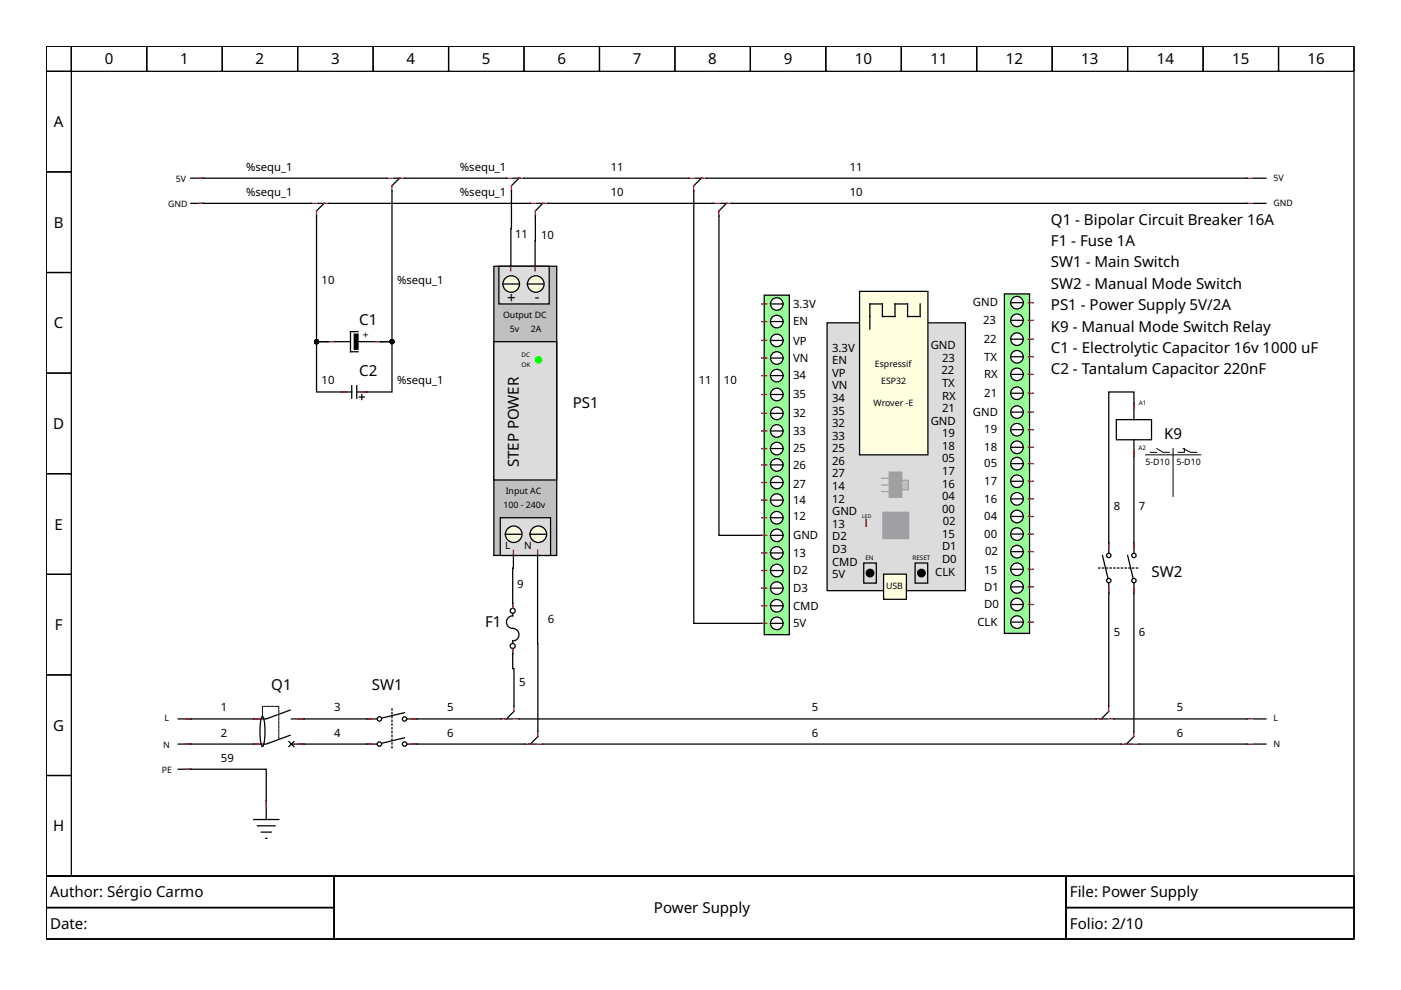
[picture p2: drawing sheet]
<svg xmlns="http://www.w3.org/2000/svg" width="297mm" height="210mm" viewBox="0 0 297 210" stroke-linecap="round" stroke-linejoin="round" font-family="sans-serif">
<g fill="none" stroke="#000" stroke-width=".27">
<path d="M9.8 9.8h277.3v176h-277.3zM9.8 9.8h5.3v5.3h-5.3zM9.8 15.1h5.3v21.4h-5.3zM15.1 9.8h16v5.3h-16zM31.1 9.8h16v5.3h-16zM47.1 9.8h16v5.3h-16zM63.1 9.8h16v5.3h-16zM79.1 9.8h16v5.3h-16zM95.1 9.8h16v5.3h-16zM111.1 9.8h16v5.3h-16zM127.1 9.8h16v5.3h-16zM143.1 9.8h16v5.3h-16z"/>
<path d="M159.1 9.8h16v5.3h-16zM175.1 9.8h16v5.3h-16zM191.1 9.8h16v5.3h-16zM207.1 9.8h16v5.3h-16zM223.1 9.8h16v5.3h-16zM239.1 9.8h16v5.3h-16zM255.1 9.8h16v5.3h-16zM271.1 9.8h16v5.3h-16zM9.8 36.5h5.3v21.3h-5.3zM83.4 37.8h1.6M84.7 37.8l-1.6 1.6M108.7 37.8h1.6"/>
<path d="M110 37.8l-1.6 1.6M147.4 37.8h1.6M148.7 37.8l-1.6 1.6M9.8 57.8h5.3v21.3h-5.3zM265.7 43.1h2.7M9.8 79.1h5.3v21.3h-5.3zM9.8 100.4h5.3v21.4h-5.3zM9.8 121.8h5.3v21.3h-5.3zM9.8 143.1h5.3v21.3h-5.3zM37.8 157.8h2.7M9.8 164.4h5.3v21.4h-5.3zM9.8 185.8h277.3v13.3h-277.3z"/>
<path d="M9.8 185.8h61v6.6h-61zM9.8 192.4h61v6.7h-61zM70.8 185.8h155.2v13.3h-155.2zM226 185.8h61.1v6.6h-61.1zM226 192.4h61.1v6.7h-61.1z"/>
</g>
<path d="M82 37.8h1.1M83.1 39.4v1.1M84.7 37.8h1.1M107.4 37.8h1M108.4 39.4v1.1M110 37.8h1.1M146 37.8h1.1M147.1 39.4v1.1M148.7 37.8h1.1M264.4 43.1h1.1M39.4 157.8h1.1" fill="none" stroke="#f00" stroke-width=".27"/>
<path d="M82 37.8h.1M85.8 37.8h.1M107.4 37.8h.1M111.1 37.8h.1M146 37.8h.1M149.8 37.8h.1M83.1 40.5h.1M108.4 40.5h.1M147.1 40.5h.1M264.4 43.1h.1M40.5 157.8h.1" fill="none" stroke="#00f" stroke-width=".27"/>
<path d="M104.7 56.4h13.3v61.4h-13.3z" fill-rule="evenodd" fill="#c0c0c0" stroke="#000" stroke-width=".27"/>
<g fill="#dcdcdc" stroke="#000" stroke-width=".27">
<path d="M104.7 72.4h13.3v29.4h-13.3z" fill-rule="evenodd"/>
<path d="M106.1 109.8h10.6v8h-10.6z" fill-rule="evenodd"/>
<path d="M105.8 56.4h10.6v8h-10.6z" fill-rule="evenodd"/>
</g>
<g fill="#fffacd" stroke="#000" stroke-width=".27">
<circle cx="108.9" cy="113.3" r="1.76"/>
<circle cx="108.4" cy="60.2" r="1.76"/>
<circle cx="113.6" cy="60.2" r="1.76"/>
</g>
<path d="M111.8 60.2h3.4" fill="none" stroke="#000" stroke-width=".27"/>
<circle cx="114.1" cy="113.3" r="1.76" fill="#fffacd" stroke="#000" stroke-width=".27"/>
<g fill="none" stroke="#000" stroke-width=".27">
<path d="M265.7 37.8h2.7M40.5 43.1h2.6M113.8 43.1h1.6M115.1 43.1l-1.6 1.6M106.6 60.2h3.4M107.1 113.3h3.4M112.3 113.3h3.4M233.7 117.8l1.2 4.8M235.1 115.1v2.1M239.1 117.8l1.2 4.8M240.4 115.1v2.1M235.1 123.6v2.2"/>
<path d="M240.4 123.6v2.2M37.8 152.4h2.7M55.5 152l.1-.1a9.1 9.1 0 0 1 .4 5.5l-.4 .9a9.1 9.1 0 0 1-.3-5.5zM61.2 157.2l1.1 1.1M61.5 155.9l-5.1 1.9h-2.6M61.5 150.6l-5.1 1.8h-2.6M61.8 157.8h2.6M61.8 152.4h2.6M62.3 157.2l-1.1 1.1M107.1 152.4h1.6M109 150.8l-1.6 1.6M238.5 157.8h1.6"/>
<path d="M240.4 156.2l-1.6 1.6M265.7 157.8h2.7"/>
<circle cx="235.1" cy="117.8" r=".47"/>
<circle cx="240.4" cy="117.8" r=".47"/>
<circle cx="235.1" cy="123.1" r=".47"/>
<circle cx="240.4" cy="123.1" r=".47"/>
</g>
<circle cx="114.2" cy="76.3" r=".67" fill="#0f0" stroke="#0f0" stroke-width=".27"/>
<g fill="none" stroke="#f00" stroke-width=".27">
<path d="M264.4 37.8h1.1M42.1 43.1h1M108.3 56.4v1M112.4 43.1h1.1M113.4 56.4v1M113.5 44.7v1.1M115.1 43.1h1.1M108.9 116.6v1.1M114 116.6v1.1M235.1 115.1v1.1M240.4 115.1v1.1M235.1 124.7v1.1"/>
<path d="M240.4 124.7v1.1M39.4 152.4h1.1M53.8 157.8h1M53.8 152.4h1M63.4 157.8h1M63.4 152.4h1M106.3 152.4h1.1M109 152.4h1M109 149.8v1M237.7 157.8h1.1M240.4 157.8h1.1M240.4 155.1v1.1"/>
<path d="M264.4 157.8h1.1"/>
</g>
<g fill="none" stroke="#00f" stroke-width=".27">
<path d="M264.4 37.8h.1M43.1 43.1h.1M108.3 56.4h.1M112.4 43.1h.1M113.4 56.4h.1M113.5 45.8h.1M116.2 43.1h.1M108.9 117.7h.1M114 117.7h.1M235.1 115.1h.1M240.4 115.1h.1M235.1 125.8h.1"/>
<path d="M240.4 125.8h.1M40.5 152.4h.1M53.8 152.4h.1M53.8 157.8h.1M64.4 152.4h.1M64.4 157.8h.1M106.3 152.4h.1M109 149.8h.1M110 152.4h.1M237.7 157.8h.1M240.4 155.1h.1M241.5 157.8h.1"/>
<path d="M264.4 157.8h.1"/>
</g>
<path d="M59.1 156.7v-6.9h-3.5v2.1" fill="none" stroke="#000" stroke-width=".21" stroke-dasharray=".5 .3"/>
<path d="M232.9 120.4h8.3" fill="none" stroke="#000" stroke-width=".27" stroke-dasharray=".3 .5"/>
<g fill="#98fb98" stroke="#000" stroke-width=".27">
<path d="M213 62.3h5.3v72h-5.3z" fill-rule="evenodd"/>
<path d="M162 62.6h5.4v72h-5.4z" fill-rule="evenodd"/>
</g>
<path d="M175.4 68.4h29.3v56.8h-29.3z" fill-rule="evenodd" fill="#dcdcdc" stroke="#000" stroke-width=".27"/>
<path d="M182.2 61.8h14.5v34.6h-14.5z" fill-rule="evenodd" fill="#ffffe0" stroke="#000" stroke-width=".27"/>
<circle cx="215.6" cy="120.7" r="1.33" fill="#fff" stroke="#000" stroke-width=".27"/>
<circle cx="195.4" cy="121.5" r=".8" fill="#000" stroke="#000" stroke-width=".27"/>
<path d="M188.5 100.1h2.7v5.3h-2.7z" fill-rule="evenodd" fill="#a0a0a4" stroke="#a0a0a4" stroke-width=".27"/>
<circle cx="164.7" cy="121" r="1.33" fill="#fff" stroke="#000" stroke-width=".27"/>
<path d="M187.2 108.6h5.5v5.6h-5.5z" fill-rule="evenodd" fill="#a0a0a4" stroke="#a0a0a4" stroke-width=".27"/>
<path d="M187.3 121.7h4.9v5.4h-4.9z" fill-rule="evenodd" fill="#ffffe0" stroke="#000" stroke-width=".27"/>
<circle cx="184.5" cy="121.5" r=".8" fill="#000" stroke="#000" stroke-width=".27"/>
<g fill="#fff" stroke="#000" stroke-width=".27">
<circle cx="215.6" cy="113.2" r="1.33"/>
<circle cx="164.7" cy="113.5" r="1.33"/>
<circle cx="215.6" cy="71.9" r="1.33"/>
</g>
<path d="M183.1 119.4h2.7v4.2h-2.7zM194 119.4h2.7v4.2h-2.7z" fill="none" stroke="#000" stroke-width=".27"/>
<g fill="#fff" stroke="#000" stroke-width=".27">
<circle cx="164.7" cy="72.2" r="1.33"/>
<circle cx="164.7" cy="95.1" r="1.33"/>
<circle cx="215.6" cy="94.8" r="1.33"/>
<circle cx="215.6" cy="98.3" r="1.33"/>
<circle cx="164.7" cy="98.6" r="1.33"/>
<circle cx="215.6" cy="91.1" r="1.33"/>
<circle cx="164.7" cy="91.4" r="1.33"/>
<circle cx="164.7" cy="102.3" r="1.33"/>
<circle cx="215.6" cy="102" r="1.33"/>
<circle cx="164.7" cy="106" r="1.33"/>
<circle cx="215.6" cy="105.8" r="1.33"/>
<circle cx="215.6" cy="128.2" r="1.33"/>
<circle cx="164.7" cy="128.4" r="1.33"/>
<circle cx="164.7" cy="109.8" r="1.33"/>
<circle cx="215.6" cy="109.5" r="1.33"/>
<circle cx="215.6" cy="83.4" r="1.33"/>
<circle cx="164.7" cy="83.6" r="1.33"/>
<circle cx="164.7" cy="68.2" r="1.33"/>
<circle cx="215.6" cy="67.9" r="1.33"/>
<circle cx="215.6" cy="124.4" r="1.33"/>
<circle cx="164.7" cy="124.7" r="1.33"/>
<circle cx="164.7" cy="132.2" r="1.33"/>
<circle cx="215.6" cy="131.9" r="1.33"/>
<circle cx="215.6" cy="87.4" r="1.33"/>
<circle cx="164.7" cy="87.6" r="1.33"/>
<circle cx="215.6" cy="75.6" r="1.33"/>
<circle cx="164.7" cy="75.9" r="1.33"/>
<circle cx="164.7" cy="117.2" r="1.33"/>
<circle cx="215.6" cy="117" r="1.33"/>
<circle cx="215.6" cy="79.4" r="1.33"/>
<circle cx="164.7" cy="79.6" r="1.33"/>
</g>
<g fill="none" stroke="#000" stroke-width=".27">
<path d="M163.4 79.6h2.6M163.4 72.2h2.6M163.4 75.9h2.6M163.4 68.2h2.6M214.3 79.4h2.7M214.3 71.9h2.7M214.3 75.6h2.7M214.3 67.9h2.7M163.4 87.6h2.6M163.4 95.1h2.6M163.4 91.4h2.6M163.4 83.6h2.6"/>
<path d="M163.4 98.6h2.6M214.3 87.4h2.7M214.3 94.8h2.7M214.3 91.1h2.7M214.3 83.4h2.7M214.3 98.3h2.7M163.4 117.2h2.6M163.4 106h2.6M163.4 109.8h2.6M163.4 102.3h2.6M163.4 113.5h2.6M214.3 117h2.7"/>
<path d="M214.3 105.8h2.7M214.3 109.5h2.7M214.3 102h2.7M214.3 113.2h2.7M163.4 121h2.6M163.4 124.7h2.6M163.4 132.2h2.6M163.4 128.4h2.6M214.3 120.7h2.7M214.3 124.4h2.7M214.3 131.9h2.7M214.3 128.2h2.7"/>
</g>
<g fill="#fff" stroke="#000" stroke-width=".27">
<circle cx="164.7" cy="64.4" r="1.33"/>
<circle cx="215.6" cy="64.2" r="1.33"/>
</g>
<path d="M163.4 64.4h2.6M195.1 64.4v2.7h-2.7v-2.7h-2.6v2.7h-2.7v-2.7h-2.7v5.4M214.3 64.2h2.7" fill="none" stroke="#000" stroke-width=".27"/>
<path d="M191.2 101.8h1.4v2.1h-1.4z" fill-rule="evenodd" fill="#c0c0c0" stroke="#a0a0a4" stroke-width=".27"/>
<path d="M186.9 101.4h1.5M186.9 102.8h1.5M186.9 104.2h1.5" fill="none" stroke="#a0a0a4" stroke-width=".27"/>
<g fill="none" stroke="#f00" stroke-width=".27">
<path d="M42.1 37.8h1M66 43.1h1.1M67.1 44.7v1.1M68.7 43.1h1.1M151.4 43.1h1M152.4 44.7v1.1M154 43.1h1.1M69.5 72.4h1.1M79.6 72.4h1.1M161.5 64.4h1.1M161.5 79.6h1.1M161.5 72.2h1.1"/>
<path d="M161.5 75.9h1.1M161.5 68.2h1.1M218 71.9h1.1M218 64.2h1.1M218 67.9h1.1M218 75.6h1.1M218 79.4h1.1M72.4 83.1h1.1M76.7 83.1h1.1M161.5 98.6h1.1M161.5 91.4h1.1M161.5 95.1h1.1"/>
<path d="M161.5 87.6h1.1M161.5 83.6h1.1M218 83.4h1.1M218 94.8h1.1M218 98.3h1.1M218 91.1h1.1M218 87.4h1.1M240.4 85.5v1.1M240.4 95.6v1.1M161.5 109.8h1.1M161.5 106h1.1M161.5 117.2h1.1"/>
<path d="M161.5 113.5h1.1M161.5 102.3h1.1M183.6 110v1.6M218 105.8h1.1M218 102h1.1M218 113.2h1.1M218 117h1.1M218 109.5h1.1M108.7 127.9v1.1M108.7 137.5v1.1M161.5 128.4h1.1M161.5 124.7h1.1"/>
<path d="M161.5 121h1.1M161.5 132.2h1.1M218 131.9h1.1M218 124.4h1.1M218 128.2h1.1M218 120.7h1.1M77.8 152.4h1M77.8 157.8h1M87.4 152.4h1M87.4 157.8h1M111.4 157.8h1M114 157.8h1.1"/>
<path d="M114 155.1v1.1M232.4 152.4h1.1M235.1 152.4h1M235.1 149.8v1M264.4 152.4h1.1M39.4 163.1h1.1M56.4 169.8v1"/>
</g>
<g fill="none" stroke="#00f" stroke-width=".27">
<path d="M43.1 37.8h.1M66 43.1h.1M67.1 45.8h.1M69.8 43.1h.1M151.4 43.1h.1M152.4 45.8h.1M155.1 43.1h.1M69.5 72.4h.1M80.7 72.4h.1M161.5 64.4h.1M161.5 68.2h.1M161.5 72.2h.1"/>
<path d="M161.5 75.9h.1M161.5 79.6h.1M219.1 64.2h.1M219.1 67.9h.1M219.1 71.9h.1M219.1 75.6h.1M219.1 79.4h.1M72.4 83.1h.1M77.8 83.1h.1M161.5 83.6h.1M161.5 87.6h.1M161.5 91.4h.1"/>
<path d="M161.5 95.1h.1M161.5 98.6h.1M219.1 83.4h.1M219.1 87.4h.1M219.1 91.1h.1M219.1 94.8h.1M219.1 98.3h.1M240.4 85.5h.1M240.4 96.7h.1M161.5 102.3h.1M161.5 106h.1M161.5 109.8h.1"/>
<path d="M161.5 113.5h.1M161.5 117.2h.1M219.1 102h.1M219.1 105.8h.1M219.1 109.5h.1M219.1 113.2h.1M219.1 117h.1M108.7 138.6h.1M108.7 127.9h.1M161.5 121h.1M161.5 124.7h.1M161.5 128.4h.1"/>
<path d="M161.5 132.2h.1M219.1 120.7h.1M219.1 124.4h.1M219.1 128.2h.1M219.1 131.9h.1M77.8 157.8h.1M77.8 152.4h.1M88.4 157.8h.1M88.4 152.4h.1M111.4 157.8h.1M114 155.1h.1M115.1 157.8h.1"/>
<path d="M232.4 152.4h.1M235.1 149.8h.1M236.1 152.4h.1M264.4 152.4h.1M40.5 163.1h.1M56.4 169.8h.1"/>
</g>
<g fill="none" stroke="#000" stroke-width=".27">
<path d="M40.5 37.8h41.5M85.8 37.8h21.6M111.1 37.8h34.9M149.8 37.8h114.6M43.1 43.1h22.9M67.1 45.8v26.6h2.4h-2.4v10.7h7.5M67.4 43.1h1.6M68.7 43.1l-1.6 1.6M69.8 43.1h42.6M83.1 40.5v31.9h-2.4h2.4v10.7h-7.5M108.4 40.5l-.1 15.9M113.5 45.8l-.1 10.6"/>
<path d="M116.2 43.1h35.2M147.1 40.5v91.7h14.4M152.4 45.8v67.7h9.1M152.7 43.1h1.6M154 43.1l-1.6 1.6M155.1 43.1h109.3M69.8 72.4h4.5M75.9 70.3h-1.6v4.3h1.6M75.9 72.4h4.5M74.6 81.8v2.6M75.6 81.8v2.6M76.2 84.2h1"/>
<path d="M76.7 83.6v1.1M236.7 89h7.4v4.2h-7.4zM240.4 85.8v3.2M240.4 93.2v3.2M240.4 96.7v18.4M240.4 85.5v-2.4h-5.3v32M108.9 117.7v2.7h-.2v8.6M114 117.7v37.4M108.7 130v.6a1.33 1.33 0 0 0-1.3 1.3 1.33 1.33 0 0 0 1.3 1.3 1.33 1.33 0 0 1 1.3 1.4 1.33 1.33 0 0 1-1.3 1.3v.5M108.7 137.5v4.3h.3v8M235.1 125.8v24M240.4 125.8v29.3"/>
<path d="M40.5 157.8h13.3M40.5 152.4h13.3M64.4 152.4h15.5M64.4 157.8h15.5M85.8 151.1l-4.9 1.2M85.8 156.4l-4.9 1.2M106.3 152.4h-20M110 152.4h122.4M111.4 157.8h-25.1M112.2 157.8h1.6M114 156.2l-1.6 1.6M115.1 157.8h122.6"/>
<path d="M233.2 152.4h1.6M235.1 150.8l-1.6 1.6M236.1 152.4h28.3M241.5 157.8h22.9M265.7 152.4h2.7M37.8 163.1h18.6v10.7M53.8 173.8h5.3M54.6 175.1h3.7M55.4 176.4h2.1M56.3 177.8h.3"/>
<circle cx="108.7" cy="129.5" r=".53"/>
<circle cx="108.7" cy="137" r=".53"/>
<circle cx="80.4" cy="157.8" r=".47"/>
<circle cx="80.4" cy="152.4" r=".47"/>
<circle cx="85.8" cy="157.8" r=".47"/>
<circle cx="85.8" cy="152.4" r=".47"/>
</g>
<path d="M242.9 96.4h11.7M243.9 95.9h1.3M245.2 95.1l1.4 .8h1.3M248.7 95.1v10.1M250.8 95.1l1.6 .8h1.4M251.1 95.1v.8h-1.3" fill="none" stroke="#000" stroke-width=".21"/>
<path d="M83.1 150.3v8.3" fill="none" stroke="#000" stroke-width=".27" stroke-dasharray=".3 .5"/>
<g fill="#000" stroke="#000" stroke-width=".27">
<path d="M75.1 70.8h.8v3.2h-.8z" fill-rule="evenodd"/>
<circle cx="67.1" cy="72.4" r=".4"/>
<circle cx="83.1" cy="72.4" r=".4"/>
</g>
<g font-size="3.2">
<text x="22.2" y="13.7">0</text>
<text x="38.2" y="13.7">1</text>
<text x="54.2" y="13.7">2</text>
<text x="70.2" y="13.7">3</text>
<text x="86.2" y="13.7">4</text>
<text x="102.2" y="13.7">5</text>
<text x="118.2" y="13.7">6</text>
<text x="134.2" y="13.7">7</text>
<text x="150.2" y="13.7">8</text>
<text x="166.2" y="13.7">9</text>
<text x="181.3" y="13.7">10</text>
<text x="197.3" y="13.7">11</text>
<text x="213.3" y="13.7">12</text>
<text x="229.3" y="13.7">13</text>
<text x="245.2" y="13.7">14</text>
<text x="261.2" y="13.7">15</text>
<text x="277.2" y="13.7">16</text>
<text x="11.4" y="27">A</text>
<text x="222.8" y="47.6">Q1 - Bipolar Circuit Breaker 16A</text>
<text x="11.4" y="48.3">B</text>
<text x="222.8" y="52.2">F1 - Fuse 1A</text>
<text x="222.8" y="56.7">SW1 - Main Switch</text>
<text x="107.5" y="64.3">+</text>
<text x="113.4" y="64">-</text>
<text x="222.8" y="61.2">SW2 - Manual Mode Switch</text>
<text x="222.8" y="65.8">PS1 - Power Supply 5V/2A</text>
<text x="11.4" y="69.6">C</text>
<text x="76.2" y="69">C1</text>
<text x="222.8" y="70.3">K9 - Manual Mode Switch Relay</text>
<text x="222.8" y="74.8">C1 - Electrolytic Capacitor 16v 1000 uF</text>
<text x="76.2" y="79.6">C2</text>
<text x="222.8" y="79.4">C2 - Tantalum Capacitor 220nF</text>
<text x="121.4" y="86.6">PS1</text>
<text x="11.3" y="91">D</text>
<text x="246.8" y="93">K9</text>
<text x="110" y="99.1" transform="rotate(-90 110 99.1)">STEP POWER</text>
<text x="11.6" y="112.3">E</text>
<text x="244.1" y="122.3">SW2</text>
<text x="11.6" y="133.6">F</text>
<text x="102.8" y="133">F1</text>
<text x="57.5" y="146.3">Q1</text>
<text x="78.8" y="146.3">SW1</text>
<text x="11.3" y="155">G</text>
<text x="11.3" y="176.3">H</text>
<text x="10.6" y="190.3">Author: Sérgio Carmo</text>
<text x="226.8" y="190.3">File: Power Supply</text>
<text x="10.6" y="197">Date:</text>
<text x="138.7" y="193.6">Power Supply</text>
<text x="226.8" y="197">Folio: 2/10</text>
</g>
<g font-size="2.4">
<text x="52.2" y="41.5">%sequ_1</text>
<text x="52.2" y="36.2">%sequ_1</text>
<text x="97.5" y="36.2">%sequ_1</text>
<text x="97.5" y="41.5">%sequ_1</text>
<text x="129.5" y="36.2">11</text>
<text x="129.5" y="41.5">10</text>
<text x="180.2" y="36.2">11</text>
<text x="180.2" y="41.5">10</text>
<text x="109.2" y="50.5">11</text>
<text x="114.7" y="50.6">10</text>
<text x="68.2" y="60.2">10</text>
<text x="84.2" y="60.2">%sequ_1</text>
<text x="168.2" y="65.2">3.3V</text>
<text x="206.3" y="65">GND</text>
<text x="168.2" y="69">EN</text>
<text x="208.4" y="68.7">23</text>
<text x="168.2" y="73.2">VP</text>
<text x="168.2" y="76.7">VN</text>
<text x="176.4" y="74.6">3.3V</text>
<text x="176.4" y="77.2">EN</text>
<text x="197.3" y="74">GND</text>
<text x="199.7" y="76.7">23</text>
<text x="208.6" y="72.7">22</text>
<text x="208.7" y="76.4">TX</text>
<text x="68.2" y="81.5">10</text>
<text x="84.2" y="81.5">%sequ_1</text>
<text x="148.2" y="81.5">11</text>
<text x="153.5" y="81.5">10</text>
<text x="168.2" y="80.4">34</text>
<text x="176.4" y="79.9">VP</text>
<text x="176.4" y="82.6">VN</text>
<text x="199.6" y="79.4">22</text>
<text x="199.7" y="82">TX</text>
<text x="208.7" y="80.2">RX</text>
<text x="168.2" y="88.4">32</text>
<text x="168.2" y="84.4">35</text>
<text x="176.4" y="87.9">35</text>
<text x="176.4" y="85.2">34</text>
<text x="199.7" y="87.4">21</text>
<text x="199.7" y="84.7">RX</text>
<text x="206.3" y="88.2">GND</text>
<text x="208.7" y="84.2">21</text>
<text x="168.2" y="95.9">25</text>
<text x="168.2" y="92.2">33</text>
<text x="176.4" y="90.6">32</text>
<text x="176.4" y="95.9">25</text>
<text x="176.4" y="93.2">33</text>
<text x="197.3" y="90">GND</text>
<text x="199.7" y="95.4">18</text>
<text x="199.7" y="92.7">19</text>
<text x="208.7" y="95.6">18</text>
<text x="208.7" y="91.9">19</text>
<text x="168.2" y="99.4">26</text>
<text x="176.4" y="101.2">27</text>
<text x="176.4" y="98.6">26</text>
<text x="199.7" y="98">05</text>
<text x="199.7" y="100.7">17</text>
<text x="208.7" y="99.1">05</text>
<text x="168.2" y="106.8">14</text>
<text x="168.2" y="103.4">27</text>
<text x="176.4" y="103.9">14</text>
<text x="176.4" y="106.6">12</text>
<text x="199.7" y="106">04</text>
<text x="199.7" y="103.4">16</text>
<text x="208.7" y="106.6">16</text>
<text x="208.7" y="102.8">17</text>
<text x="168.2" y="110.3">12</text>
<text x="176.4" y="109.2">GND</text>
<text x="176.4" y="111.9">13</text>
<text x="199.7" y="108.7">00</text>
<text x="199.9" y="111.4">02</text>
<text x="208.7" y="110.3">04</text>
<text x="236.1" y="108.2">8</text>
<text x="241.5" y="108.2">7</text>
<text x="168.2" y="118">13</text>
<text x="168.2" y="114.3">GND</text>
<text x="176.4" y="114.6">D2</text>
<text x="176.4" y="119.9">CMD</text>
<text x="176.4" y="117.2">D3</text>
<text x="199.7" y="119.4">D0</text>
<text x="199.7" y="114">15</text>
<text x="199.7" y="116.7">D1</text>
<text x="208.7" y="114">00</text>
<text x="208.8" y="117.8">02</text>
<text x="109.6" y="124.6">9</text>
<text x="168.2" y="121.8">D2</text>
<text x="168.2" y="125.5">D3</text>
<text x="176.4" y="122.6">5V</text>
<text x="198.3" y="122">CLK</text>
<text x="208.7" y="121.8">15</text>
<text x="208.7" y="125.2">D1</text>
<text x="168.2" y="129.2">CMD</text>
<text x="208.7" y="129">D0</text>
<text x="116.2" y="132.2">6</text>
<text x="168.2" y="133">5V</text>
<text x="207.2" y="132.7">CLK</text>
<text x="236.1" y="134.8">5</text>
<text x="241.5" y="134.8">6</text>
<text x="110.1" y="145.4">5</text>
<text x="46.8" y="150.8">1</text>
<text x="70.8" y="150.8">3</text>
<text x="94.8" y="150.8">5</text>
<text x="172.2" y="150.8">5</text>
<text x="249.5" y="150.8">5</text>
<text x="46.8" y="156.2">2</text>
<text x="46.8" y="161.5">59</text>
<text x="70.8" y="156.2">4</text>
<text x="94.8" y="156.2">6</text>
<text x="172.2" y="156.2">6</text>
<text x="249.5" y="156.2">6</text>
</g>
<g font-size="2.1">
<text x="76.8" y="70.3" transform="rotate(90 76.8 70.3)">+</text>
<text x="107.1" y="116.4">L</text>
<text x="111.1" y="116.4">N</text>
</g>
<g font-size="1.9">
<text x="37.3" y="38.6">5V</text>
<text x="270" y="38.3">5V</text>
<text x="35.7" y="43.9">GND</text>
<text x="270" y="43.6">GND</text>
<text x="106.7" y="67.5">Output DC</text>
<text x="108.1" y="70.4">5v</text>
<text x="112.5" y="70.4">2A</text>
<text x="185.5" y="77.8">Espressif</text>
<text x="186.8" y="81.5">ESP32</text>
<text x="185.2" y="86">Wrover -E</text>
<text x="242.9" y="98.6">5-D10</text>
<text x="249.4" y="98.6">5-D10</text>
<text x="106.7" y="107.7">100 - 240v</text>
<text x="107.2" y="104.7">Input AC</text>
<text x="187.9" y="125">USB</text>
<text x="34.9" y="153">L</text>
<text x="270" y="153">L</text>
<text x="34.6" y="158.6">N</text>
<text x="270" y="158.3">N</text>
<text x="34.3" y="163.9">PE</text>
</g>
<g font-size="1.3">
<text x="110.6" y="75.6">DC</text>
<text x="110.6" y="77.8">OK</text>
<text x="241.5" y="85.8">A1</text>
<text x="241.4" y="95.4">A2</text>
<text x="183.5" y="118.8">EN</text>
<text x="193.5" y="118.8">RESET</text>
</g>
<text font-size="1.1" x="182.8" y="109.8">LED</text>
</svg>
